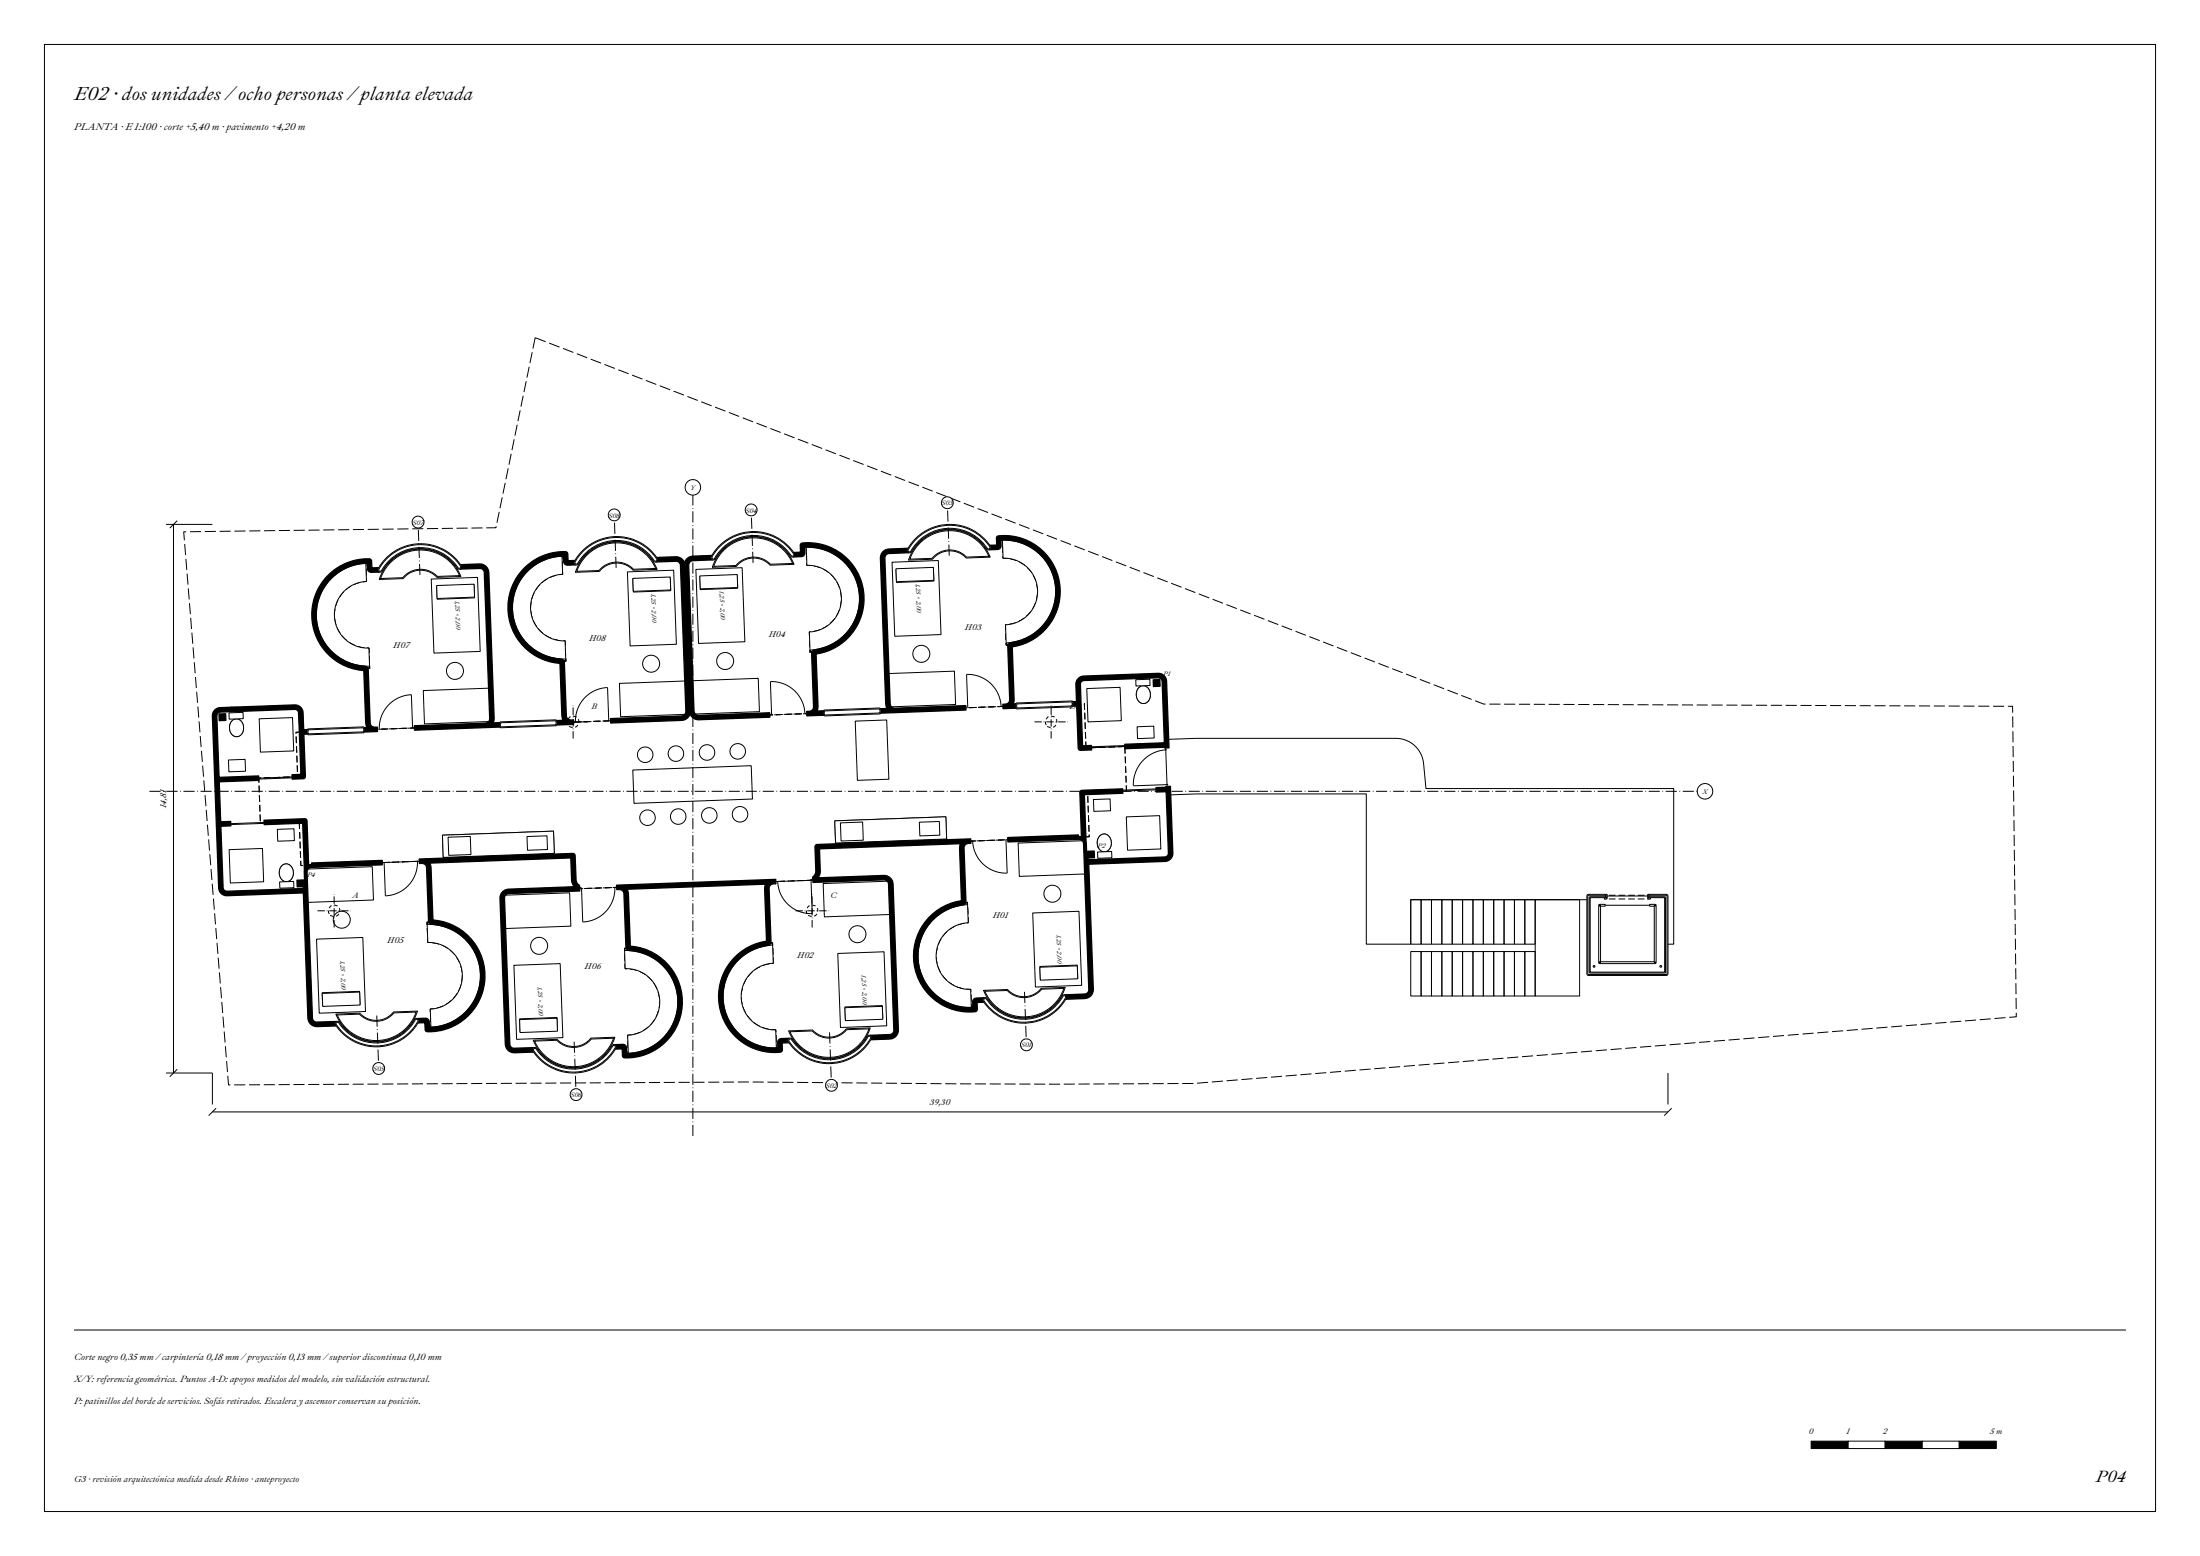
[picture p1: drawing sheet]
<svg xmlns="http://www.w3.org/2000/svg" width="594mm" height="420mm" viewBox="0 0 594 420" stroke-linecap="round" stroke-linejoin="round" font-family="sans-serif">
<g fill="none" stroke="#000" stroke-width=".27" stroke-dasharray="1.8 .8" stroke-linecap="butt">
<path d="M125.8 152.9l-1.7 .1a12.7 12.7 0 0 0-15-4.7 13.1 13.1 0 0 0-6.5 5.5h-2.6l-.3-2.4a14.5 14.5 0 0 0-14.6 11.5 14.5 14.5 0 0 0 8.7 16.5l5 1.2 .5 14.6 .6 1.2 1.3 .5 29.9-1.1 1.2-.6 .5-1.3-1.4-39.3-.6-1.3-1.1-.5-3.9 .1M178.8 151l-1.7 .1a12.7 12.7 0 0 0-15-4.7 13.1 13.1 0 0 0-6.6 5.5h-2.6l-.2-2.4a14.5 14.5 0 0 0-14.6 11.5 14.5 14.5 0 0 0 8.6 16.4l5 1.3 .6 14.5 .6 1.3 1.3 .5 29.8-1.1 1.3-.6 .5-1.3-1.5-39.4-.5-1.2-1.2-.5-3.8 .1M230.2 153.5a14.8 14.8 0 0 0-13.5-6.3l-.1 2.3-2.6 .2a12.7 12.7 0 0 0-21.1 .3l-.4 .5-5.6 .2-1.1 .6-.5 1.3 1.5 39.4 .6 1.2 1.3 .5 29.8-1.1 1.3-.6 .5-1.3-.5-14.5 2.4-.8a14.3 14.3 0 0 0 8-21.9M283.2 151.6a14.8 14.8 0 0 0-13.6-6.4v2.4l-2.6 .2a12.7 12.7 0 0 0-21.2 .3l-.3 .5-5.6 .2-1.1 .6-.5 1.3 1.4 39.3 .6 1.3 1.3 .5 29.9-1.1 1.3-.6 .4-1.3-.5-14.6 2.5-.7a14.3 14.3 0 0 0 8-21.9M84.9 167.4a14.5 14.5 0 0 0 14.9 13l-.2-5.5a9 9 0 0 1-9.3-8.6 9 9 0 0 1 8.6-9.4l-.2-5.5a14.5 14.5 0 0 0-13.8 16M137.8 165.5a14.5 14.5 0 0 0 15 13l-.2-5.5a9 9 0 0 1-9.4-8.7 9 9 0 0 1 8.7-9.3l-.2-5.5a14.5 14.5 0 0 0-13.9 16M232.7 162a14.5 14.5 0 0 0-15-14.9l.2 5.5a9 9 0 0 1 9.3 8.7 9 9 0 0 1-8.7 9.3l.2 5.5a14.5 14.5 0 0 0 14-14.1M285.7 160.1a14.5 14.5 0 0 0-15.1-14.9l.2 5.5a9 9 0 0 1 9.4 8.6 9 9 0 0 1-8.7 9.3l.2 5.5a14.5 14.5 0 0 0 14-14M303.7 201.5l-10.5 .4-.4-12-104.3 3.8a1.8 1.8 0 0 1-1.6-1.2l-.3-4.7h-1l.1 4.9-.7 .8-.8 .3-104.3 3.9 .5 12-10.5 .3 .4 12 10.5-.4 .4 12 73.5-2.6 .4 7.2a2.5 2.5 0 0 0 2.2 1.7l61.4-2.3 1.3-.6 .8-1.2-.2-7.3 73.5-2.6-.4-12 10.4-.4-.4-12M240.5 238.6l-.6-1.2-1.2-.5-29.9 1.1-1.3 .6-.5 1.2 .5 14.6-.5 .2a14.7 14.7 0 0 0-9.5 5.8 14.5 14.5 0 0 0-1 15.8 14.5 14.5 0 0 0 14.1 7.2l.1-2.4 2.6-.1a13.2 13.2 0 0 0 10.6 5.6 12.9 12.9 0 0 0 10.9-6.4l5.6-.2 1.1-.6 .5-1.3-1.5-39.4M293.2 227.7l-.6-1.3-1.3-.4-29.9 1.1-1.2 .5-.5 1.3 .5 14.6-.5 .1a14.9 14.9 0 0 0-9.6 5.9 14.5 14.5 0 0 0-.9 15.8 14.5 14.5 0 0 0 14.1 7.2v-2.4l2.6-.2a13.2 13.2 0 0 0 10.6 5.6 12.9 12.9 0 0 0 11-6.3l5.5-.3 1.1-.5 .5-1.3-1.4-39.4M126.7 253.8a14.3 14.3 0 0 0-7.9-4.5l-2.4-.6-.6-14.5-.6-1.3-1.3-.5-29.9 1.1-1.2 .6-.5 1.3 1.4 39.4 .6 1.2 1.1 .5 5.6-.2a13.2 13.2 0 0 0 11.4 5.6 12.9 12.9 0 0 0 10.2-6.4h2.5l.3 2.4a14.5 14.5 0 0 0 13.6-8.3 14.5 14.5 0 0 0-2.3-15.8"/>
<path d="M247.3 257.6a14.5 14.5 0 0 0 15 15l-.2-5.5a9 9 0 0 1-9.3-8.7 9 9 0 0 1 8.6-9.3l-.2-5.5a14.5 14.5 0 0 0-13.9 14M445.6 242.6v-1h-12.4v1h12.4M130.3 261.9a14.5 14.5 0 0 0-15-13l.2 5.5a9 9 0 0 1 9.3 8.7 9 9 0 0 1-8.6 9.3l.2 5.5a14.5 14.5 0 0 0 13.9-16M179.7 260.5a14.4 14.4 0 0 0-7.6-4.1l-2.4-.6-.6-14.6-.6-1.2-1.3-.5-29.9 1.1-1.2 .6-.5 1.3 1.4 39.3 .6 1.3 1.1 .5 5.6-.2a13.2 13.2 0 0 0 11.4 5.6 12.9 12.9 0 0 0 10.2-6.4h2.5l.3 2.3a14.5 14.5 0 0 0 13.7-8.5 14.5 14.5 0 0 0-2.7-15.9M183.6 269a14.5 14.5 0 0 0-15-13l.2 5.5a9 9 0 0 1 9.3 8.6 9 9 0 0 1-8.6 9.3l.2 5.5a14.5 14.5 0 0 0 13.9-15.9M194.6 268.6a14.5 14.5 0 0 0 15 14.9l-.2-5.5a9 9 0 0 1-9.3-8.7 9 9 0 0 1 8.7-9.3l-.2-5.5a14.5 14.5 0 0 0-14 14.1"/>
</g>
<path d="M144.5 91.1l-10.6 51.3-84.3 1.1 12.1 149.3 140.7-.8 82.6 .6 37.4-.2 222-18-1-83.8-142.8-.6-256.1-98.9" fill="none" stroke="#000" stroke-width=".27" stroke-dasharray="3 1" stroke-linecap="butt"/>
<g fill="none" stroke="#000" stroke-width=".27">
<path d="M314.6 199.6l8.3-.3h54a7.5 7.5 0 0 1 7.5 6.8l.6 6.7h66.9v42h-2v-13h-21v1h-48v12h-12v-40.5h-45.8l-7.9 .3zM380.9 256.8h2.8v12h-2.8zM380.9 242.8h2.8v12h-2.8zM383.7 256.8h2.8v12h-2.8zM383.7 242.8h2.8v12h-2.8zM386.5 256.8h2.8v12h-2.8zM386.5 242.8h2.8v12h-2.8zM389.3 256.8h2.8v12h-2.8zM389.3 242.8h2.8v12h-2.8zM392.1 256.8h2.8v12h-2.8zM392.1 242.8h2.8v12h-2.8zM394.9 256.8h2.8v12h-2.8z"/>
<path d="M394.9 242.8h2.8v12h-2.8zM397.7 242.8h2.8v12h-2.8zM397.7 256.8h2.8v12h-2.8zM400.5 242.8h2.8v12h-2.8zM400.5 256.8h2.8v12h-2.8zM403.3 242.8h2.8v12h-2.8zM403.3 256.8h2.8v12h-2.8zM406.1 242.8h2.8v12h-2.8zM406.1 256.8h2.8v12h-2.8zM408.9 242.8h2.8v12h-2.8zM408.9 256.8h2.8v12h-2.8zM411.7 242.8h2.8v12h-2.8z"/>
<path d="M411.7 256.8h2.8v12h-2.8zM414.5 242.8h12v26h-12z"/>
</g>
<g fill="#fff" stroke="#000" stroke-width=".27">
<path d="M279.1 246.7l11.9-.4 .7 19.4-11.8 .4z" fill-rule="evenodd"/>
<path d="M278.8 246.4l12.5-.4 .8 20-12.5 .4z" fill-rule="evenodd"/>
<path d="M280.8 260.9l10.1-.4 .1 3.5-10.1 .4z" fill-rule="evenodd"/>
<path d="M280.8 261.1l10.1-.4 .1 3.5-10.1 .4z" fill-rule="evenodd"/>
<path d="M265.6 267.3l6.4-.2a6 6 0 0 0 9.1-.3l6.5-.3a11.7 11.7 0 0 1-10.7 8.2 11.7 11.7 0 0 1-11.3-7.4z" fill-rule="evenodd"/>
<path d="M265.9 267.6l6-.3a6.2 6.2 0 0 0 9.4-.3l6-.2a11.4 11.4 0 0 1-10.4 7.7 11.4 11.4 0 0 1-11-6.9z" fill-rule="evenodd"/>
<path d="M251.5 247.9a14.5 14.5 0 0 1 9.7-4.3l.2 5.5a9 9 0 0 0-8.6 9.3 9 9 0 0 0 9.3 8.7l.2 5.5a14.5 14.5 0 0 1-13.8-8.7 14.5 14.5 0 0 1 3-16z" fill-rule="evenodd"/>
<path d="M251.3 248.3a14.3 14.3 0 0 1 9.9-4.5v.4a13.9 13.9 0 0 0-13.3 14.4 13.9 13.9 0 0 0 14.4 13.4v.4a14.3 14.3 0 0 1-13.6-8.4 14.3 14.3 0 0 1 2.6-15.7z" fill-rule="evenodd"/>
<path d="M274.9 227.6l18-.7 .3 9-18 .7z" fill-rule="evenodd"/>
<path d="M226.5 257.7l11.9-.5 .7 19.4-11.9 .4z" fill-rule="evenodd"/>
<path d="M226.2 257.4l12.5-.5 .7 20-12.5 .4z" fill-rule="evenodd"/>
<path d="M228.1 271.8l10.1-.4 .1 3.5-10 .4z" fill-rule="evenodd"/>
<path d="M228.1 272l10.1-.4 .2 3.5-10.1 .4z" fill-rule="evenodd"/>
<path d="M212.9 278.3l6.5-.3a6 6 0 0 0 9.1-.3l6.5-.2a11.7 11.7 0 0 1-10.8 8.2 11.7 11.7 0 0 1-11.3-7.4z" fill-rule="evenodd"/>
<path d="M213.3 278.5l6-.2a6.2 6.2 0 0 0 9.3-.4l6-.2a11.4 11.4 0 0 1-10.4 7.7 11.4 11.4 0 0 1-10.9-6.9z" fill-rule="evenodd"/>
<path d="M198.8 258.8a14.5 14.5 0 0 1 9.8-4.3l.2 5.5a9 9 0 0 0-8.7 9.3 9 9 0 0 0 9.3 8.7l.2 5.5a14.5 14.5 0 0 1-13.8-8.7 14.5 14.5 0 0 1 3-16z" fill-rule="evenodd"/>
<path d="M198.6 259.3a14.3 14.3 0 0 1 10-4.6v.4a13.9 13.9 0 0 0-13.4 14.4 13.9 13.9 0 0 0 14.4 13.4v.4a14.3 14.3 0 0 1-13.5-8.4 14.3 14.3 0 0 1 2.5-15.6z" fill-rule="evenodd"/>
<path d="M222.3 238.5l17.9-.7 .4 9-18 .7z" fill-rule="evenodd"/>
<path d="M241.2 152l11.9-.4 .7 19.4-11.9 .4z" fill-rule="evenodd"/>
<path d="M240.9 151.8l12.4-.5 .8 20-12.5 .4z" fill-rule="evenodd"/>
<path d="M241.9 153.7l10.1-.4 .1 3.5-10 .4z" fill-rule="evenodd"/>
<path d="M241.9 153.5l10.1-.4 .1 3.5-10.1 .4z" fill-rule="evenodd"/>
<path d="M248 146.6a11.7 11.7 0 0 1 19.3 3.8l-6.4 .2a6 6 0 0 0-9.1 .4l-6.5 .2 1.1-2.5z" fill-rule="evenodd"/>
<path d="M248.3 146.6a11.4 11.4 0 0 1 18.7 3.6l-6 .2a6.2 6.2 0 0 0-9.4 .3l-5.9 .2 1-2.2z" fill-rule="evenodd"/>
<path d="M270.6 145.2a14.5 14.5 0 0 1 15.1 13.9 14.5 14.5 0 0 1-14 15l-.2-5.5a9 9 0 0 0 8.7-9.3 9 9 0 0 0-9.4-8.6z" fill-rule="evenodd"/>
<path d="M270.6 145.4a14.3 14.3 0 0 1 14.9 13.7 14.3 14.3 0 0 1-13.8 14.8v-.4a13.9 13.9 0 0 0 13.4-14.4 13.9 13.9 0 0 0-14.4-13.3z" fill-rule="evenodd"/>
<path d="M239.7 181.8l18-.6 .3 9-18 .6z" fill-rule="evenodd"/>
<path d="M188.2 154l11.9-.5 .7 19.4-11.9 .5z" fill-rule="evenodd"/>
<path d="M187.9 153.7l12.5-.5 .7 20-12.5 .5z" fill-rule="evenodd"/>
<path d="M189 155.7l10.1-.4 .1 3.5-10.1 .4z" fill-rule="evenodd"/>
<path d="M189 155.5l10-.4 .2 3.5-10.1 .4z" fill-rule="evenodd"/>
<path d="M195.1 148.5a11.7 11.7 0 0 1 19.3 3.8l-6.5 .3a6 6 0 0 0-9.1 .3l-6.5 .2 1.1-2.5z" fill-rule="evenodd"/>
<path d="M195.4 148.6a11.4 11.4 0 0 1 18.6 3.5l-6 .2a6.2 6.2 0 0 0-9.3 .3l-6 .3 1.1-2.3z" fill-rule="evenodd"/>
<path d="M217.7 147.1a14.5 14.5 0 0 1 15 14 14.5 14.5 0 0 1-14 15l-.2-5.5a9 9 0 0 0 8.7-9.3 9 9 0 0 0-9.3-8.7z" fill-rule="evenodd"/>
<path d="M217.7 147.3a14.3 14.3 0 0 1 14.8 13.8 14.3 14.3 0 0 1-13.8 14.8v-.4a13.9 13.9 0 0 0 13.4-14.4 13.9 13.9 0 0 0-14.4-13.4z" fill-rule="evenodd"/>
<path d="M186.7 183.8l18-.7 .4 9-18 .6z" fill-rule="evenodd"/>
<path d="M85.8 253.8l11.9-.4 .7 19.3-11.9 .5z" fill-rule="evenodd"/>
<path d="M85.5 253.5l12.5-.5 .7 20-12.5 .5z" fill-rule="evenodd"/>
<path d="M87 268l10.1-.4 .1 3.5-10.1 .4z" fill-rule="evenodd"/>
<path d="M87 268.2l10.1-.4 .1 3.5-10.1 .4z" fill-rule="evenodd"/>
<path d="M90.7 273.7l6.4-.2a6 6 0 0 0 9.2-.3l6.4-.3a11.7 11.7 0 0 1-10.7 8.2 11.7 11.7 0 0 1-11.3-7.4z" fill-rule="evenodd"/>
<path d="M91 274l6-.3a6.2 6.2 0 0 0 9.4-.3l6-.2a11.4 11.4 0 0 1-10.4 7.7 11.4 11.4 0 0 1-11-6.9z" fill-rule="evenodd"/>
<path d="M115.3 248.9a14.5 14.5 0 0 1 15 14 14.5 14.5 0 0 1-13.9 15l-.2-5.5a9 9 0 0 0 8.6-9.3 9 9 0 0 0-9.3-8.7z" fill-rule="evenodd"/>
<path d="M115.3 249.1a14.3 14.3 0 0 1 14.8 13.8 14.3 14.3 0 0 1-13.7 14.8v-.4a13.9 13.9 0 0 0 13.3-14.4 13.9 13.9 0 0 0-14.4-13.4z" fill-rule="evenodd"/>
<path d="M82.5 234.6l18-.7 .3 9-18 .7z" fill-rule="evenodd"/>
<path d="M139.1 260.8l11.9-.4 .7 19.4-11.9 .4z" fill-rule="evenodd"/>
<path d="M138.8 260.6l12.4-.5 .8 20-12.5 .4z" fill-rule="evenodd"/>
<path d="M140.3 275l10.1-.4 .1 3.5-10.1 .4z" fill-rule="evenodd"/>
<path d="M140.3 275.2l10.1-.4 .1 3.5-10.1 .4z" fill-rule="evenodd"/>
<path d="M144 280.8l6.4-.3a6 6 0 0 0 9.1-.3l6.5-.2a11.7 11.7 0 0 1-10.7 8.2 11.7 11.7 0 0 1-11.3-7.4z" fill-rule="evenodd"/>
<path d="M144.3 281l6-.2a6.2 6.2 0 0 0 9.4-.3l6-.3a11.4 11.4 0 0 1-10.4 7.7 11.4 11.4 0 0 1-11-6.9z" fill-rule="evenodd"/>
<path d="M168.6 256a14.5 14.5 0 0 1 15 13.9 14.5 14.5 0 0 1-13.9 15l-.2-5.5a9 9 0 0 0 8.6-9.3 9 9 0 0 0-9.3-8.6z" fill-rule="evenodd"/>
<path d="M168.6 256.2a14.3 14.3 0 0 1 14.8 13.7 14.3 14.3 0 0 1-13.7 14.8l-.1-.4a13.9 13.9 0 0 0 13.4-14.4 13.9 13.9 0 0 0-14.4-13.3z" fill-rule="evenodd"/>
<path d="M135.8 241.7l18-.7 .3 9-18 .6z" fill-rule="evenodd"/>
<path d="M116.7 156.6l11.9-.4 .7 19.3-11.8 .5z" fill-rule="evenodd"/>
<path d="M116.4 156.3l12.5-.5 .8 20-12.5 .5z" fill-rule="evenodd"/>
<path d="M117.9 158.3l10.1-.4 .1 3.5-10.1 .3z" fill-rule="evenodd"/>
<path d="M117.9 158.1l10.1-.4 .1 3.5-10.1 .3z" fill-rule="evenodd"/>
<path d="M105 151.9a11.7 11.7 0 0 1 19.4 3.7l-6.4 .2a6 6 0 0 0-9.1 .4l-6.5 .2 1-2.3z" fill-rule="evenodd"/>
<path d="M105.4 151.8a11.4 11.4 0 0 1 18.7 3.6l-6 .2a6.2 6.2 0 0 0-9.4 .3l-6 .3 1.1-2.3z" fill-rule="evenodd"/>
<path d="M89.3 155.4a14.5 14.5 0 0 1 9.4-4l.2 5.5a9 9 0 0 0-8.6 9.4 9 9 0 0 0 9.3 8.6l.2 5.5a14.5 14.5 0 0 1-13.9-8.9 14.5 14.5 0 0 1 3.4-16.1z" fill-rule="evenodd"/>
<path d="M88.8 156.2a14.3 14.3 0 0 1 10-4.6v.4a13.9 13.9 0 0 0-13.4 14.4 13.9 13.9 0 0 0 14.4 13.4v.4a14.3 14.3 0 0 1-13.5-8.3 14.3 14.3 0 0 1 2.5-15.7z" fill-rule="evenodd"/>
<path d="M114.3 186.4l18-.7 .3 9-18 .7z" fill-rule="evenodd"/>
<path d="M169.7 154.7l11.9-.5 .7 19.4-11.9 .4z" fill-rule="evenodd"/>
<path d="M169.4 154.4l12.5-.5 .7 20-12.5 .5z" fill-rule="evenodd"/>
<path d="M170.9 156.3l10.1-.4 .1 3.5-10.1 .4z" fill-rule="evenodd"/>
<path d="M170.9 156.1l10.1-.4 .1 3.5-10.1 .4z" fill-rule="evenodd"/>
<path d="M158.1 149.9a11.7 11.7 0 0 1 19.3 3.8l-6.5 .2a6 6 0 0 0-9.1 .3l-6.4 .3 1-2.3z" fill-rule="evenodd"/>
<path d="M158.4 149.9a11.4 11.4 0 0 1 18.6 3.5l-6 .3a6.2 6.2 0 0 0-9.3 .3l-6 .2 1.2-2.4z" fill-rule="evenodd"/>
<path d="M142.3 153.5a14.5 14.5 0 0 1 9.4-4l.2 5.5a9 9 0 0 0-8.7 9.3 9 9 0 0 0 9.4 8.7l.2 5.5a14.5 14.5 0 0 1-13.9-8.9 14.5 14.5 0 0 1 3.4-16.1z" fill-rule="evenodd"/>
<path d="M141.8 154.3a14.3 14.3 0 0 1 9.9-4.6v.4a13.9 13.9 0 0 0-13.4 14.4 13.9 13.9 0 0 0 14.4 13.4l.1 .4a14.3 14.3 0 0 1-13.6-8.3 14.3 14.3 0 0 1 2.6-15.7z" fill-rule="evenodd"/>
<path d="M167.2 184.5l18-.7 .4 9-18 .7z" fill-rule="evenodd"/>
<path d="M293.4 185.9l9-.4 .4 9-9 .4z" fill-rule="evenodd"/>
<path d="M307 196.2l4.5-.2 .1 3.2-4.5 .2z" fill-rule="evenodd"/>
<path d="M304.1 220.5l9-.3 .3 9-9 .3z" fill-rule="evenodd"/>
<path d="M295.2 215.8l4.5-.2 .1 3.2-4.5 .2z" fill-rule="evenodd"/>
<path d="M70 194l9-.3 .3 9-9 .3z" fill-rule="evenodd"/>
<path d="M61.7 205.1l4.5-.1 .1 3.2-4.5 .1z" fill-rule="evenodd"/>
<path d="M61.9 229.3l9-.3 .3 9-9 .3z" fill-rule="evenodd"/>
<path d="M74.9 223.9l4.5-.2 .1 3.2-4.5 .2z" fill-rule="evenodd"/>
<path d="M225.4 221.6l30-1.1 .2 6-30 1.1z" fill-rule="evenodd"/>
<path d="M225.4 221.6l30-1.1 .2 6-30 1.1z" fill-rule="evenodd"/>
<path d="M248.2 221.9l5.4-.2 .2 3.7-5.4 .2z" fill-rule="evenodd"/>
<path d="M226.9 222.1l6-.2 .2 4.9-6 .2z" fill-rule="evenodd"/>
<path d="M119.5 225.4l29.9-1.1 .3 6-30 1.1z" fill-rule="evenodd"/>
<path d="M119.5 225.4l29.9-1.1 .3 6-30 1.1z" fill-rule="evenodd"/>
<path d="M142.3 225.8l5.4-.2 .1 3.7-5.4 .2z" fill-rule="evenodd"/>
<path d="M121 226l6-.2 .2 4.9-6 .2z" fill-rule="evenodd"/>
<path d="M170.9 207.9l31.9-1.2 .4 9-32 1.1z" fill-rule="evenodd"/>
<path d="M230.9 194.6l8.5-.3 .6 16-8.5 .3z" fill-rule="evenodd"/>
<path d="M431.9 244.3h15v15.5h-15z" fill-rule="evenodd"/>
<path d="M433.2 241.6h.7v1h-.7z" fill-rule="evenodd"/>
<path d="M444.9 241.6h.7v1h-.7z" fill-rule="evenodd"/>
<path d="M308.2 186a1.01 1.01 0 0 1 1.1 .1 1.01 1.01 0 0 1 .4 1l-.1 1a.94 .94 0 0 1-.9 1.1 .94 .94 0 0 1-.9-1.1v-1.3z" fill-rule="evenodd"/>
<path d="M307.5 185.7a1.87 1.87 0 0 1 2.1-.3 1.87 1.87 0 0 1 1 1.8 1.97 1.97 0 0 1-.7 2.2 1.97 1.97 0 0 1-2.2 .1 2.79 2.79 0 0 1-.2-3.8z" fill-rule="evenodd"/>
<path d="M307.5 185.7a1.92 1.92 0 0 1 2.2-.3 1.92 1.92 0 0 1 .9 2.1 1.87 1.87 0 0 1-1 2.1 1.87 1.87 0 0 1-2.2-.4 2.84 2.84 0 0 1 .1-3.5z" fill-rule="evenodd"/>
<path d="M306.7 183.5l3.8-.2v1.7l-3.8 .2z" fill-rule="evenodd"/>
<path d="M297.7 226.1a1.04 1.04 0 0 1 1.1 .1 1.04 1.04 0 0 1 .3 1.1 1.27 1.27 0 0 1-1.2 1.8 2.18 2.18 0 0 1-.2-3z" fill-rule="evenodd"/>
<path d="M296.9 225.7a1.85 1.85 0 0 1 2.1-.4 1.85 1.85 0 0 1 1 1.9 1.98 1.98 0 0 1-.6 2.2 1.98 1.98 0 0 1-2.2 .1 2.79 2.79 0 0 1-.3-3.8z" fill-rule="evenodd"/>
<path d="M297 225.6a1.93 1.93 0 0 1 2.2-.1 1.93 1.93 0 0 1 .9 2 1.87 1.87 0 0 1-1 2.1 1.87 1.87 0 0 1-2.2-.3 2.83 2.83 0 0 1 .1-3.7z" fill-rule="evenodd"/>
<path d="M296.3 230l3.8-.2 .1 1.7-3.8 .2z" fill-rule="evenodd"/>
<path d="M63.3 195l.2-.1a1.52 1.52 0 0 1 1.3 2.2 .91 .91 0 0 1-.9 1 .91 .91 0 0 1-.9-1l-.1-1.2z" fill-rule="evenodd"/>
<path d="M62.6 194.6a1.85 1.85 0 0 1 2.1-.3 1.85 1.85 0 0 1 1 1.8 1.98 1.98 0 0 1-.6 2.2 1.98 1.98 0 0 1-2.2 .2 2.79 2.79 0 0 1-.3-3.9z" fill-rule="evenodd"/>
<path d="M62.6 194.6a1.86 1.86 0 0 1 2.1-.3 1.86 1.86 0 0 1 1.1 1.9 1.95 1.95 0 0 1-.7 2.1 1.95 1.95 0 0 1-2.2 .2 2.8 2.8 0 0 1-.3-3.9z" fill-rule="evenodd"/>
<path d="M61.8 192.4l3.8-.1 .1 1.7-3.8 .1z" fill-rule="evenodd"/>
<path d="M76.8 234.2a.99 .99 0 0 1 1.1 0 .99 .99 0 0 1 .4 1 1.32 1.32 0 0 1-1.3 2 2.19 2.19 0 0 1-.2-3z" fill-rule="evenodd"/>
<path d="M76.1 233.7a1.87 1.87 0 0 1 2.1-.3 1.87 1.87 0 0 1 1 1.9 1.97 1.97 0 0 1-.7 2.2 1.97 1.97 0 0 1-2.2 .1 2.79 2.79 0 0 1-.2-3.9z" fill-rule="evenodd"/>
<path d="M76.1 233.7a1.86 1.86 0 0 1 2.1-.3 1.86 1.86 0 0 1 1 1.9 1.97 1.97 0 0 1-.6 2.1 1.97 1.97 0 0 1-2.2 .3 2.79 2.79 0 0 1-.3-4z" fill-rule="evenodd"/>
<path d="M75.5 238.1l3.8-.2 .1 1.7-3.8 .2z" fill-rule="evenodd"/>
<circle cx="284.1" cy="241.2" r="2.3"/>
<circle cx="231.5" cy="252.2" r="2.3"/>
<circle cx="248.8" cy="176.5" r="2.3"/>
<circle cx="195.8" cy="178.4" r="2.3"/>
<circle cx="92.3" cy="248.2" r="2.3"/>
<circle cx="145.6" cy="255.3" r="2.3"/>
<circle cx="122.8" cy="181.1" r="2.3"/>
<circle cx="175.8" cy="179.2" r="2.3"/>
<circle cx="199.2" cy="202.8" r="2.1"/>
<circle cx="199.8" cy="219.8" r="2.1"/>
<circle cx="190.9" cy="203.1" r="2.1"/>
<circle cx="191.5" cy="220.1" r="2.1"/>
<circle cx="182.5" cy="203.4" r="2.1"/>
<circle cx="183.1" cy="220.4" r="2.1"/>
<circle cx="174.2" cy="203.7" r="2.1"/>
<circle cx="174.8" cy="220.7" r="2.1"/>
<circle cx="430.4" cy="260.8" r=".24"/>
<circle cx="448.4" cy="260.8" r=".24"/>
<circle cx="312.3" cy="184.4" r=".55"/>
<circle cx="312.8" cy="183.9" r=".13"/>
<circle cx="294.6" cy="230.6" r=".55"/>
<circle cx="295" cy="230.1" r=".13"/>
<circle cx="60.1" cy="193.6" r=".55"/>
<circle cx="59.5" cy="193.1" r=".13"/>
<circle cx="81.1" cy="238.4" r=".55"/>
<circle cx="80.6" cy="238" r=".13"/>
</g>
<g fill="#000" stroke="#000" stroke-width=".35">
<path d="M88.2 155.7a14.5 14.5 0 0 1 11.9-4.7l.2 .3 .1 2 1.8-.1-.2 .7 .4 .5-2.2 .1-.6-.2-.4-.7v-1.6a13.9 13.9 0 0 0-13.8 13.7 13.9 13.9 0 0 0 13.3 14.2l.4 .2 .3 .7 .6 14.4 .2 .6a1.52 1.52 0 0 0 1.7 .5v1.2l-3.5 .1 .1-.6-.2-.6h.8l-.4-1.2-.5-14.2a15.1 15.1 0 0 1-13-9.5 15.1 15.1 0 0 1 3-15.8z" fill-rule="evenodd"/>
<path d="M124.4 152.4l5.1-.2a2.4 2.4 0 0 1 2.5 2.3l1.4 39.4-.3 1.2h1.9l-.2 .6 .2 .6-23.1 .8v-1.2l19.1-.7a1.2 1.2 0 0 0 1.2-1.3l-1.5-39.6-.3-.6-.6-.3-5.5 .2 .3-.5z" fill-rule="evenodd"/>
<path d="M141.9 153a14.4 14.4 0 0 1 11.2-4l.2 .3 .1 2.1 1.8-.1-.2 .7 .4 .5-2.2 .1-.6-.2-.4-.8-.1-1.5a13.9 13.9 0 0 0-13.8 13.7 13.9 13.9 0 0 0 13.4 14.1l.4 .3 .3 .6 .5 14.5 .2 .6a1.52 1.52 0 0 0 1.7 .4l.1 1.2-4.6 .2 .1-.6-.1-.6 1.8-.1-.4-1.2-.5-14.1a15.1 15.1 0 0 1-13.2-10 15.1 15.1 0 0 1 3.9-16.1z" fill-rule="evenodd"/>
<path d="M216.3 146.7a15 15 0 0 1 16.9 12.9 15 15 0 0 1-12.9 16.9l.6 14.2-.3 1.2h1.8l-.1 .6 .1 .6-4.5 .1-.1-1.2a1.48 1.48 0 0 0 1.8-.8l-.5-14.8 .1-.5 .6-.5a13.9 13.9 0 0 0 12.2-15.1 13.9 13.9 0 0 0-14.7-12.6v1.7a1 1 0 0 1-.9 .8l-2.2 .1 .4-.5-.3-.7h1.8v-1.9z" fill-rule="evenodd"/>
<path d="M59.1 192.7h1.8l.1 1.8h-1.8z" fill-rule="evenodd"/>
<path d="M177.3 150.5l5.2-.2a2.4 2.4 0 0 1 2.3 1.6 2.4 2.4 0 0 1 2.3-1.8l5.1-.2-.2 .7 .4 .5-5.5 .3a1.2 1.2 0 0 0-1 1.2l1.5 39.3a1.2 1.2 0 0 0 1.2 1.2l19.2-.7 .1 1.2-19.5 .7a2.4 2.4 0 0 1-2.1-1.6 2.4 2.4 0 0 1-2 1.7l-19.4 .8-.1-1.2 19.2-.7 .9-.4 .3-.6-1.5-39.9-.3-.6-.7-.3-5.5 .2 .4-.5z" fill-rule="evenodd"/>
<path d="M238.5 148.8l1.3-.6 5.3-.2-.2 .7 .4 .5-5.5 .2a1.2 1.2 0 0 0-.9 1.2l1.4 39.4a1.2 1.2 0 0 0 1.3 1.2l19.2-.7v1.2l-23.1 .8 .2-.6-.2-.6 1.8-.1-.4-1.2-1.4-39.3a2.4 2.4 0 0 1 .8-1.9z" fill-rule="evenodd"/>
<path d="M269.3 144.8a15.1 15.1 0 0 1 16.8 12.9 15.1 15.1 0 0 1-12.8 16.9l.5 14.5-.3 .9h.8l-.1 .6 .2 .6-3.6 .1v-1.2a1.46 1.46 0 0 0 1.8-.9l-.5-14.7 .3-.7 .3-.3a13.9 13.9 0 0 0 12.3-15.1 13.9 13.9 0 0 0-14.7-12.6v1.6a1 1 0 0 1-.9 .9l-2.2 .1 .3-.5-.2-.7 1.8-.1-.1-2z" fill-rule="evenodd"/>
<path d="M291.1 183.2l.6-.5 .9-.2 20.1-.7a2.2 2.2 0 0 1 2.3 2.1l.6 18h-1.2v-.2l-10.7 .4v-1.2l10.7-.4-.6-16.5-.4-.9-.7-.1-20.1 .7-.6 .2-.3 .6 .6 16.8 2.4-.1v1.2l-3 .1-.4-.1-.2-.4-.4-11.4h-1l.1-.6-.2-.6h1.1l-.2-4.8 .1-.7z" fill-rule="evenodd"/>
<path d="M311.4 183.5l1.8-.1v1.8l-1.8 .1z" fill-rule="evenodd"/>
<path d="M80.2 237.6l1.8-.1v1.8l-1.8 .1z" fill-rule="evenodd"/>
<path d="M58.1 191.6l1.3-.6 20.2-.7a2.2 2.2 0 0 1 2.2 2.1l.2 4.6h1l-.1 .6 .2 .6h-1.1l.4 11.6-.5 .4-3 .1-.1-1.2 2.4-.1-.6-16.8-.4-.5-.5-.2-20.1 .7-.6 .2-.3 .4 .5 17 10.6-.4 .1 1.2-10.7 .4 .4 10.8 2.7-.1v1.2l-2.7 .1 .7 16.8 .3 .6 .7 .2 20-.8 .9-.4-.5-17.2-10.4 .4v-1.2l11-.4 .4 .2 .2 .4 .4 11.9 .8-.1v-.5l19.1-.7v1.2l-19.1 .7a1.2 1.2 0 0 0-1.2 1.3l1.5 39.6 .3 .6 .6 .3 5.6-.2-.4 .5 .3 .7-5.2 .2a2.4 2.4 0 0 1-2.5-2.3l-1.2-33.8-20.6 .8a2.2 2.2 0 0 1-2.3-2.1l-1.7-46.4 .3-1z" fill-rule="evenodd"/>
<path d="M293.6 229.8l1.8-.1 .1 1.8-1.8 .1z" fill-rule="evenodd"/>
<path d="M113.2 231.9l41.5-1.5 .5 .3 .3 6.9 .4 .9 .6 .5v1.5l-19.1 .7a1.2 1.2 0 0 0-1.2 1l1.5 39.8 .3 .6 .6 .4 5.5-.2-.3 .5 .2 .7-5.1 .2a2.4 2.4 0 0 1-2.5-2.3l-1.4-39.4a2.4 2.4 0 0 1 2.1-2.5l17.9-.7-.7-1.6-.2-6.1-38.1 1.4 .4 1.1 .5 14.2a15 15 0 0 1 14 16 15 15 0 0 1-15.9 14l-.2-.2-.1-2.1-1.8 .1 .2-.7-.4-.5 2.2-.1 .6 .2 .4 .8 .1 1.5a13.9 13.9 0 0 0 13.7-13.7 13.9 13.9 0 0 0-13.3-14.1l-.6-.5-.1-.4-.5-14.5-.2-.6a1.52 1.52 0 0 0-1.8-.4z" fill-rule="evenodd"/>
<path d="M220.2 228.1l.4-.2 41.5-1.5v1.2a1.48 1.48 0 0 0-1.7 .8l.4 14.9-.1 .4-.6 .5a13.9 13.9 0 0 0-12.2 15.1 13.9 13.9 0 0 0 14.8 12.6l-.1-1.7 .5-.7 2.6-.2-.3 .6 .2 .6-1.8 .1 .1 1.9-.3 .5a15.1 15.1 0 0 1-16.8-13 15.1 15.1 0 0 1 12.8-16.9l-.5-14.2 .3-1.2-38.1 1.4 .2 6.2-.6 1.6 18-.6a2.4 2.4 0 0 1 2.2 2.3l1.5 39.4a2.4 2.4 0 0 1-2.3 2.5l-5.2 .2 .3-.7-.5-.5 5.5-.3 .6-.3 .3-.6-1.4-39.9a1.2 1.2 0 0 0-1.2-.9l-19.2 .7-.1-1.5 .6-.6 .3-.9-.3-6.6z" fill-rule="evenodd"/>
<path d="M272.1 226.1l19.1-.7v.4l.8 .1-.4-12 .1-.4 .4-.2 11-.4 .1 1.2-10.4 .4 .7 17.1 .9 .5 20.4-.8 .5-.4 .2-.7-.6-16.5-2.7 .1-.1-1.2 2.7-.1v-.2h1.2l.7 18a2.2 2.2 0 0 1-2.1 2.2l-20.6 .7 1.2 33.8a2.4 2.4 0 0 1-2.3 2.5l-5.1 .2 .2-.7-.4-.5 5.5-.2 .6-.3 .3-.7-1.4-39.6a1.2 1.2 0 0 0-1.3-1.1l-19.2 .7z" fill-rule="evenodd"/>
<path d="M166.5 238.9l43-1.5v1.2a1.48 1.48 0 0 0-1.8 .8l.5 14.8-.1 .4-.6 .6a13.9 13.9 0 0 0-12.2 15 13.9 13.9 0 0 0 14.7 12.7v-1.8l.5-.6 2.6-.2-.4 .5 .3 .7h-1.8v1.9l-.2 .5a15.1 15.1 0 0 1-16.9-12.9 15.1 15.1 0 0 1 12.9-17l-.6-14.1 .3-1.2-37.4 1.3 .4 1.2 .5 14.2a15.1 15.1 0 0 1 14 15.9 15.1 15.1 0 0 1-15.8 14.2l-.3-.5-.1-1.9-1.8 .1 .2-.7-.4-.5 2.2-.1a1 1 0 0 1 1 .8v1.7a13.9 13.9 0 0 0 13.8-13.7 13.9 13.9 0 0 0-13.3-14.2l-.6-.4-.1-.5-.5-14.5-.3-.5a1.52 1.52 0 0 0-1.7-.5z" fill-rule="evenodd"/>
<circle cx="136.7" cy="195.6" r=".53"/>
<circle cx="224.2" cy="192.4" r=".53"/>
<circle cx="283.7" cy="190.2" r=".53"/>
</g>
<path d="M144.1 282.8h.7a12 12 0 0 0 20.6-.7l.7-.1 .3 .6a13 13 0 0 1-22.6 .8z" fill-rule="evenodd" fill="#fff" stroke="#000" stroke-width=".27"/>
<path d="M144.2 283l.5 .1 2.4 2.7a12.1 12.1 0 0 0 18.3-3.4 .4 .4 0 0 1 .5-.2 .4 .4 0 0 1 .2 .6 12.8 12.8 0 0 1-22.1 .6z" fill="none" stroke="#000" stroke-width=".27"/>
<path d="M90.8 275.8h.7a12 12 0 0 0 20.6-.8h.7l.3 .5a13 13 0 0 1-22.6 .9z" fill-rule="evenodd" fill="#fff" stroke="#000" stroke-width=".27"/>
<path d="M90.9 276l.5 .1 2.4 2.6a12.1 12.1 0 0 0 18.3-3.3 .4 .4 0 0 1 .5-.2 .4 .4 0 0 1 .2 .5 12.8 12.8 0 0 1-22.1 .6z" fill="none" stroke="#000" stroke-width=".27"/>
<path d="M83.1 196.7l15.1-.5a1.29 1.29 0 0 1 0 1.6l-15 .5a1.29 1.29 0 0 1-.1-1.6z" fill-rule="evenodd" fill="#fff" stroke="#000" stroke-width=".27"/>
<path d="M83.3 197l14.7-.5 .2 .5-.1 .6-14.8 .5-.2-.4z" fill="none" stroke="#000" stroke-width=".27"/>
<path d="M135.1 194.8l15-.5a1.29 1.29 0 0 1 .1 1.6l-15.1 .5a1.29 1.29 0 0 1 0-1.6z" fill-rule="evenodd" fill="#fff" stroke="#000" stroke-width=".27"/>
<path d="M135.2 195.1l14.8-.5 .2 .5-.2 .6-14.7 .5-.2-.4z" fill="none" stroke="#000" stroke-width=".27"/>
<path d="M104.4 150.4a13.1 13.1 0 0 1 20.2 2.6 .65 .65 0 0 1-.4 .6 .65 .65 0 0 1-.7-.2 11.9 11.9 0 0 0-20.4 .9l-.8 .1-.3-.6a10 10 0 0 1 2.4-3.4z" fill-rule="evenodd" fill="#fff" stroke="#000" stroke-width=".27"/>
<path d="M104.6 150.6a12.8 12.8 0 0 1 19.8 2.4l-.2 .3h-.4l-2.5-2.7a12.1 12.1 0 0 0-18.3 3.4 .4 .4 0 0 1-.5 .2 .4 .4 0 0 1-.2-.6z" fill="none" stroke="#000" stroke-width=".27"/>
<path d="M157.4 148.5a13.1 13.1 0 0 1 20.2 2.5 .65 .65 0 0 1-.4 .7 .65 .65 0 0 1-.7-.2 11.9 11.9 0 0 0-20.5 .9h-.7l-.3-.5a10 10 0 0 1 2.4-3.4z" fill-rule="evenodd" fill="#fff" stroke="#000" stroke-width=".27"/>
<path d="M157.6 148.7a12.8 12.8 0 0 1 19.7 2.3l-.2 .4h-.4l-2.4-2.7a12.1 12.1 0 0 0-18.3 3.3 .4 .4 0 0 1-.5 .2 .4 .4 0 0 1-.2-.5z" fill="none" stroke="#000" stroke-width=".27"/>
<path d="M194.2 147.3a13 13 0 0 1 20.4 2.4l-.4 .6h-.5a12 12 0 0 0-20.7 .7 .65 .65 0 0 1-.8 0 .65 .65 0 0 1-.2-.7z" fill-rule="evenodd" fill="#fff" stroke="#000" stroke-width=".27"/>
<path d="M194.4 147.5a12.8 12.8 0 0 1 19.9 2.2l-.2 .4h-.3a12.5 12.5 0 0 0-7.9-5.3 12.1 12.1 0 0 0-11.9 4.3l-1.1 1.7h-.6l-.1-.5 .4-.6z" fill="none" stroke="#000" stroke-width=".27"/>
<path d="M212.9 280.4l.7-.2a12 12 0 0 0 20.7-.6 .65 .65 0 0 1 .8 0 .65 .65 0 0 1 .2 .7 13 13 0 0 1-22.6 .5z" fill-rule="evenodd" fill="#fff" stroke="#000" stroke-width=".27"/>
<path d="M213.1 280.6l.4-.1a12.5 12.5 0 0 0 7.9 5.3 12.1 12.1 0 0 0 12.5-5.2l.6-.8 .4-.1 .2 .3a12.8 12.8 0 0 1-22.1 .8z" fill="none" stroke="#000" stroke-width=".27"/>
<path d="M265.5 269.5l.8-.2a12 12 0 0 0 20.6-.7 .65 .65 0 0 1 .8 0 .65 .65 0 0 1 .2 .8 13 13 0 0 1-22.5 .5z" fill-rule="evenodd" fill="#fff" stroke="#000" stroke-width=".27"/>
<path d="M265.7 269.6h.5a12.5 12.5 0 0 0 7.9 5.3 12.1 12.1 0 0 0 12.5-5.2l.5-.9h.4l.2 .3a12.8 12.8 0 0 1-22.1 .8z" fill="none" stroke="#000" stroke-width=".27"/>
<path d="M428.6 241.5l5.3-.1v.9h-4.6v20.1h20.1v-20.1h-4.5v-.9l5.3 .1v21.7h-21.6z" fill-rule="evenodd" fill="#fff" stroke="#000" stroke-width=".27"/>
<path d="M428.8 241.7l4.8-.1v.4h-4.3l-.2 .3v20.1l.2 .2h20.3l.1-20.3-.3-.3h-4.2v-.4l4.8 .1v21.3h-21.2z" fill="none" stroke="#000" stroke-width=".27"/>
<path d="M431.7 244.2l1.7-.1v.5h-1.3v15h14.5v-15h-1.2v-.5l1.7 .1v15.8h-15.4z" fill-rule="evenodd" fill="#fff" stroke="#000" stroke-width=".27"/>
<path d="M431.9 259.6l.2 .2h-.2zM431.9 244.4l.2-.1-.2 .3zM446.6 259.8l.3-.2v.2zM446.6 244.3l.3 .1v.2z" fill="none" stroke="#000" stroke-width=".27"/>
<path d="M222.5 191.7l15.1-.6a1.29 1.29 0 0 1 0 1.6l-15 .6a1.29 1.29 0 0 1-.1-1.6z" fill-rule="evenodd" fill="#fff" stroke="#000" stroke-width=".27"/>
<path d="M222.7 191.9l14.7-.5 .2 .5-.1 .6-14.8 .5-.2-.4z" fill="none" stroke="#000" stroke-width=".27"/>
<path d="M274.5 189.8l15-.6a1.29 1.29 0 0 1 .1 1.6l-15.1 .6a1.29 1.29 0 0 1 0-1.6z" fill-rule="evenodd" fill="#fff" stroke="#000" stroke-width=".27"/>
<path d="M274.6 190l14.8-.5 .2 .5-.2 .6-14.7 .5-.2-.4z" fill="none" stroke="#000" stroke-width=".27"/>
<path d="M247.2 145.4a13 13 0 0 1 20.4 2.4l-.4 .6h-.5a12 12 0 0 0-20.7 .7 .65 .65 0 0 1-.8 0 .65 .65 0 0 1-.2-.8z" fill-rule="evenodd" fill="#fff" stroke="#000" stroke-width=".27"/>
<g fill="none" stroke="#000" stroke-width=".27">
<path d="M44.8 141.5h12.5M46.8 141.5v148.1M47.8 140.5l-2 2M247.4 145.6a12.8 12.8 0 0 1 19.9 2.2l-.2 .4h-.4a12.5 12.5 0 0 0-7.9-5.4 12.1 12.1 0 0 0-11.8 4.4l-1.2 1.7-.5-.1-.1-.4 .4-.6zM111.4 196.5l-.3-9a9 9 0 0 0-8.7 9.3M164.4 194.6l-.4-9a9 9 0 0 0-8.6 9.3M217.3 192.6a9 9 0 0 0-9.3-8.6l.3 9M270.3 190.7a9 9 0 0 0-9.3-8.7l.3 9M78.9 209.7l-9 .3M78.9 210l-9 .3M303.7 201.2l-9 .4M303.7 201.5l-9 .3"/>
<path d="M312.1 212.9l-9 .4M312.1 213.2l-9 .3M315 202.4a9.4 9.4 0 0 0-9 9.7l9.4-.3M71.3 222l-9 .3M71.3 222.2l-9 .4M112.7 232.5a9 9 0 0 1-8.7 9.3l-.3-9M166 239.5a9 9 0 0 1-8.7 9.4l-.3-9M219 237.6l.3 9a9 9 0 0 1-9.3-8.7M271.6 226.7l.3 9a9 9 0 0 1-9.3-8.7M44.8 289.6h12.5v8.5M47.8 288.6l-2 2M58.3 299.1l-2 2"/>
<path d="M450.4 289.6v8.5M451.3 299.1l-1.9 2M57.3 300.1h393.1"/>
</g>
<path d="M69.9 210l-9 .4M303.1 213.5l-8.9 .4M303.7 201.5l9-.3M71.3 222l9-.3" fill="none" stroke="#000" stroke-width=".27" stroke-dasharray="1.2 .6" stroke-linecap="butt"/>
<path d="M40.3 213.6h420" fill="none" stroke="#000" stroke-width=".27" stroke-dasharray="3 .7 .2 .7" stroke-linecap="butt"/>
<circle cx="460.4" cy="213.6" r="2.1" fill="#fff" stroke="#000" stroke-width=".27"/>
<path d="M187.1 306.6v-175.1" fill="none" stroke="#000" stroke-width=".27" stroke-dasharray="3 .7 .2 .7" stroke-linecap="butt"/>
<circle cx="187.1" cy="131.5" r="2.1" fill="#fff" stroke="#000" stroke-width=".27"/>
<path d="M276.6 267.7l.5 14.3" fill="none" stroke="#000" stroke-width=".27" stroke-dasharray="3 .7 .2 .7" stroke-linecap="butt"/>
<circle cx="277.1" cy="282" r="1.6" fill="#fff" stroke="#000" stroke-width=".27"/>
<path d="M224 278.7l.5 14.2" fill="none" stroke="#000" stroke-width=".27" stroke-dasharray="3 .7 .2 .7" stroke-linecap="butt"/>
<circle cx="224.5" cy="292.9" r="1.6" fill="#fff" stroke="#000" stroke-width=".27"/>
<path d="M256.3 150l-.5-14.3" fill="none" stroke="#000" stroke-width=".27" stroke-dasharray="3 .7 .2 .7" stroke-linecap="butt"/>
<circle cx="255.8" cy="135.7" r="1.6" fill="#fff" stroke="#000" stroke-width=".27"/>
<path d="M203.3 151.9l-.5-14.3" fill="none" stroke="#000" stroke-width=".27" stroke-dasharray="3 .7 .2 .7" stroke-linecap="butt"/>
<circle cx="202.8" cy="137.6" r="1.6" fill="#fff" stroke="#000" stroke-width=".27"/>
<path d="M101.7 274.1l.5 14.3" fill="none" stroke="#000" stroke-width=".27" stroke-dasharray="3 .7 .2 .7" stroke-linecap="butt"/>
<circle cx="102.2" cy="288.4" r="1.6" fill="#fff" stroke="#000" stroke-width=".27"/>
<path d="M155 281.2l.5 14.3" fill="none" stroke="#000" stroke-width=".27" stroke-dasharray="3 .7 .2 .7" stroke-linecap="butt"/>
<circle cx="155.5" cy="295.5" r="1.6" fill="#fff" stroke="#000" stroke-width=".27"/>
<path d="M113.4 155.2l-.5-14.3" fill="none" stroke="#000" stroke-width=".27" stroke-dasharray="3 .7 .2 .7" stroke-linecap="butt"/>
<circle cx="112.9" cy="140.9" r="1.6" fill="#fff" stroke="#000" stroke-width=".27"/>
<path d="M166.4 153.3l-.6-14.3" fill="none" stroke="#000" stroke-width=".27" stroke-dasharray="3 .7 .2 .7" stroke-linecap="butt"/>
<circle cx="165.8" cy="139" r="1.6" fill="#fff" stroke="#000" stroke-width=".27"/>
<path d="M153.5 195.7a1.56 1.56 0 0 1 .8-2.4 1.56 1.56 0 0 1 2 1.6 1.56 1.56 0 0 1-2.1 1.4l-.4-.2-.3-.4M282.5 195.7a1.56 1.56 0 0 1 .9-2.4 1.56 1.56 0 0 1 2 1.6 1.56 1.56 0 0 1-2.1 1.4l-.4-.2-.4-.4M88.9 246.7a1.56 1.56 0 0 1 .9-2.4 1.56 1.56 0 0 1 2 1.6 1.56 1.56 0 0 1-2.1 1.4l-.4-.2-.4-.4M218 246.7a1.56 1.56 0 0 1 .9-2.4 1.56 1.56 0 0 1 2 1.6 1.56 1.56 0 0 1-2.2 1.4l-.4-.2-.3-.4" fill="none" stroke="#000" stroke-width=".27" stroke-dasharray="1 .7" stroke-linecap="butt"/>
<path d="M150.2 194.8h9M154.7 199.3v-9M279.3 194.8h9M283.8 199.3v-9M85.7 245.8h9M90.2 250.3v-9M214.8 245.8h9M219.3 250.3v-9" fill="none" stroke="#000" stroke-width=".27" stroke-dasharray="2 .5 .2 .5" stroke-linecap="butt"/>
<path d="M12 12h570v396h-570zM20 359h554" fill="none" stroke="#000" stroke-width=".27"/>
<path d="M489 389h10v2h-10z" fill-rule="evenodd" fill="#000" stroke="#000" stroke-width=".27"/>
<path d="M499 389h10v2h-10z" fill-rule="evenodd" fill="#fff" stroke="#000" stroke-width=".27"/>
<path d="M509 389h10v2h-10z" fill-rule="evenodd" fill="#000" stroke="#000" stroke-width=".27"/>
<path d="M519 389h10v2h-10z" fill-rule="evenodd" fill="#fff" stroke="#000" stroke-width=".27"/>
<path d="M529 389h10v2h-10z" fill-rule="evenodd" fill="#000" stroke="#000" stroke-width=".27"/>
<text font-size="5.2" x="20" y="27">E02 · dos unidades / ocho personas / planta elevada</text>
<text font-size="4.5" x="565.9" y="400">P04</text>
<text font-size="2.7" x="20" y="35">PLANTA · E 1:100 · corte +5,40 m · pavimento +4,20 m</text>
<g font-size="2.5">
<text x="20" y="367">Corte negro 0,35 mm / carpintería 0,18 mm / proyección 0,13 mm / superior discontinua 0,10 mm</text>
<text x="20" y="373">X/Y: referencia geométrica. Puntos A-D: apoyos medidos del modelo, sin validación estructural.</text>
<text x="20" y="379">P: patinillos del borde de servicios. Sofás retirados. Escalera y ascensor conservan su posición.</text>
</g>
<text font-size="2.4" x="20" y="400">G3 · revisión arquitectónica medida desde Rhino · anteproyecto</text>
<g font-size="2.3">
<text x="159" y="172.9">H08</text>
<text x="207.6" y="171.9">H04</text>
<text x="260.5" y="170">H03</text>
<text x="106.2" y="174.9">H07</text>
<text x="44.8" y="218.1" transform="rotate(-90 44.8 218.1)">14,81</text>
<text x="268" y="247.8">H01</text>
<text x="104.6" y="254.5">H05</text>
<text x="157.8" y="261.5">H06</text>
<text x="215.3" y="258.7">H02</text>
<text x="251.1" y="298.1">39,30</text>
</g>
<g font-size="2.2">
<text x="159.7" y="191.3">B</text>
<text x="288.8" y="191.3">D</text>
<text x="95.2" y="242.3">A</text>
<text x="224.3" y="242.3">C</text>
<text x="488.4" y="387">0</text>
<text x="498.5" y="387">1</text>
<text x="508.4" y="387">2</text>
<text x="537.4" y="387">5 m</text>
</g>
<g font-size="1.8">
<text x="186.4" y="132.2">Y</text>
<text x="254.2" y="136.4">S03</text>
<text x="111.4" y="141.6">S07</text>
<text x="164.3" y="139.7">S08</text>
<text x="201.3" y="138.3">S04</text>
<text x="314.1" y="182.6">P1</text>
<text x="61.9" y="191.8">P3</text>
<text x="459.6" y="214.3">X</text>
<text x="296.4" y="228.8">P2</text>
<text x="82.9" y="236.6">P4</text>
<text x="275.7" y="282.7">S01</text>
<text x="100.7" y="289.1">S05</text>
<text x="223" y="293.6">S02</text>
<text x="154" y="296.2">S06</text>
</g>
<g font-size="1.7">
<text x="175.9" y="160.2" transform="rotate(88 175.9 160.2)">1,25 × 2,00</text>
<text x="194.4" y="159.5" transform="rotate(88 194.4 159.5)">1,25 × 2,00</text>
<text x="247.3" y="157.6" transform="rotate(88 247.3 157.6)">1,25 × 2,00</text>
<text x="122.9" y="162.1" transform="rotate(88 122.9 162.1)">1,25 × 2,00</text>
<text x="285.3" y="252.3" transform="rotate(88 285.3 252.3)">1,25 × 2,00</text>
<text x="91.9" y="259.3" transform="rotate(88 91.9 259.3)">1,25 × 2,00</text>
<text x="232.7" y="263.2" transform="rotate(88 232.7 263.2)">1,25 × 2,00</text>
<text x="145.2" y="266.4" transform="rotate(88 145.2 266.4)">1,25 × 2,00</text>
</g>
</svg>
